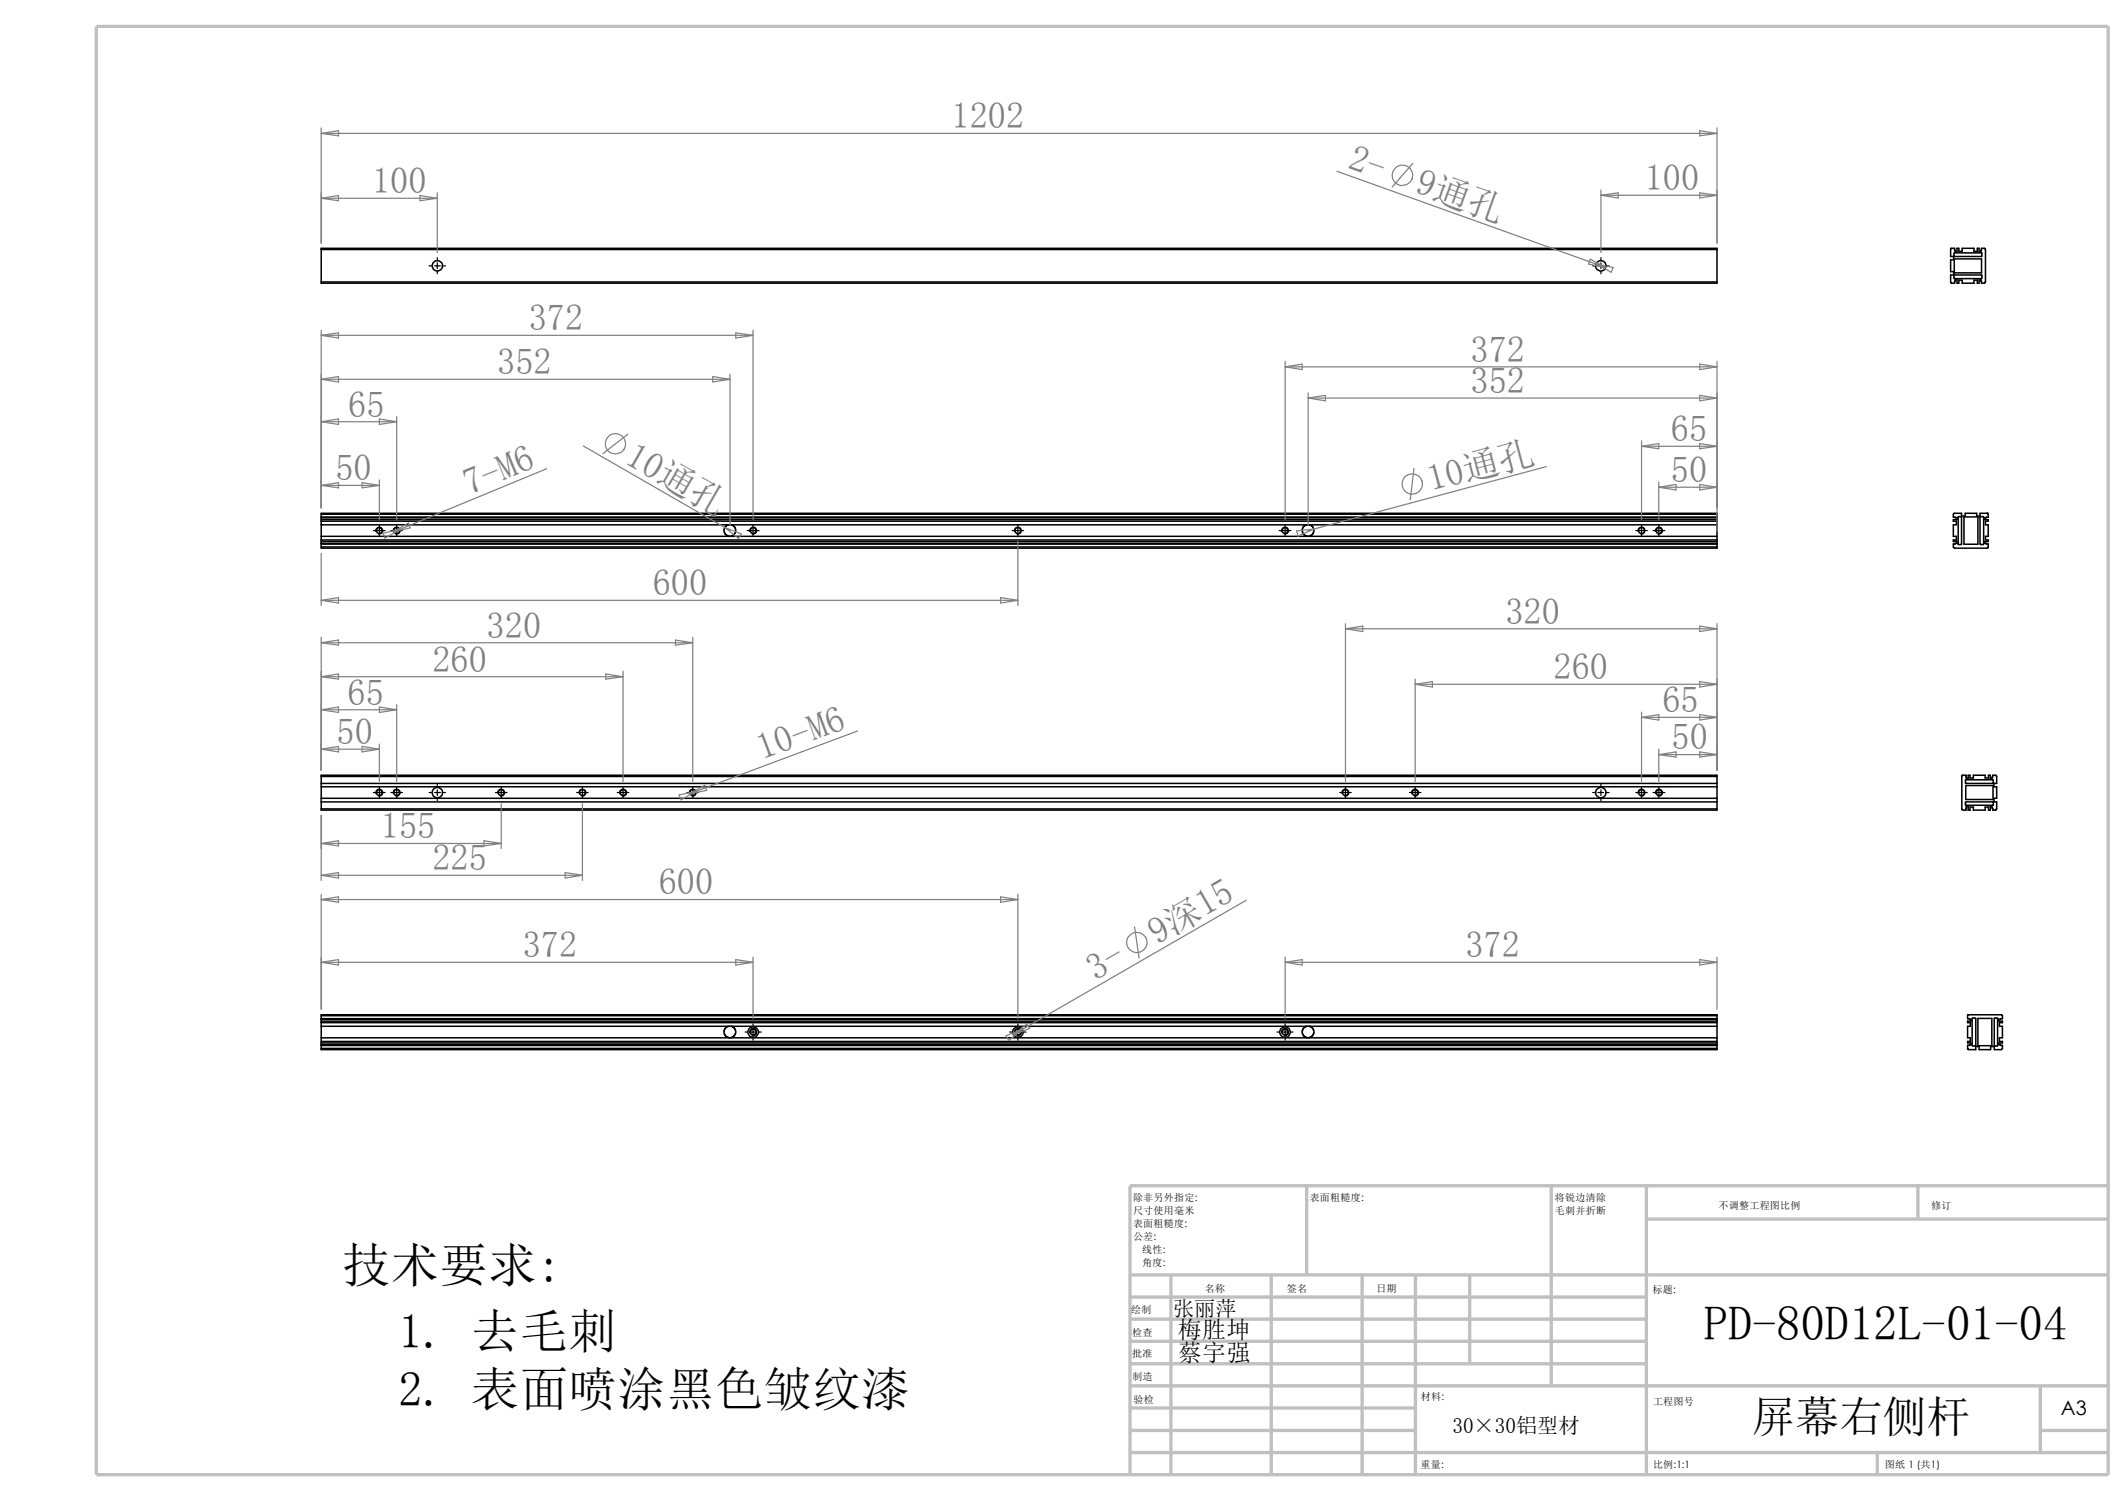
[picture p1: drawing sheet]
<svg xmlns="http://www.w3.org/2000/svg" width="297mm" height="210mm" viewBox="0 0 297 210" stroke-linecap="round" stroke-linejoin="round" font-family="sans-serif">
<g fill="none" stroke="#c0c0c0" stroke-width=".47">
<path d="M13.5 3.7h281v202.2h-281zM157.9 178h136.6M163.6 178v27.9M177.6 178v27.9M182.5 165.6v12.4M190.3 178v27.9M197.7 178v27.9M205.3 178v12.4M216.7 165.6v27.9M230 165.6v40.3M230 170.2h64.5M267.9 165.6v4.6"/>
<path d="M294.5 165.6h-136.6v40.3M157.9 199.7h39.8M157.9 196.6h39.8M157.9 193.5h136.6M157.9 190.4h72.1M157.9 187.3h72.1M157.9 184.2h72.1M157.9 181.1h72.1M285 199.7h9.5M285 193.5v9.3M157.9 202.8h136.6M262.3 202.8v3.1"/>
</g>
<g fill="none" stroke="#000" stroke-width=".21">
<path d="M44.9 34.8v-.1h195v.1M44.9 39.4v.1h195v-.1M44.9 34.8v4.6M44.9 34.8h195M44.9 39.4h195M239.9 34.8v4.6M272.5 34.7h.5l.1 .5h.3v-.5h.2v.4h.5v-.4h1.7v.4h.4v-.4h.3v.5h.2l.1-.5h.5l.1 .1-.1 4.7h-.5l-.1-.4h-.2v.4h-.3v-.4h-.4v.4h-1.7v-.4h-.5v.4h-.2v-.4h-.3l-.1 .4h-.5v-1.1h.4v-.5h-.4v-1.6h.4v-.5h-.4zM273 38.5v-.1h3.8l.1 .5h-3.9zM273 35.3h3.8l.1 .5h-3.9zM273 36.2h3.8v1.9h-3.8zM44.9 71.8v-.1h195v.1M44.9 76.4v.1h195v-.1"/>
<path d="M44.9 72.2v.1M44.9 75.9h.1M44.9 74.9h57.2M44.9 71.8h195M44.9 72.2h195M44.9 71.8v.4M44.9 72.3v3.6M44.9 75.9v.5M44.9 72.6h195M44.9 72.8h195M44.9 73.3h57M44.9 75.6h195"/>
<path d="M44.9 75.4h195M44.9 76.4h195M44.9 75.9h195M44.9 72.3h195M101.9 73.3l-.5 .1-.3 .6 .1 .3 .1 .3 .6 .2M101.9 73.3h.2M102.1 73.3l.4 .1 .3 .6-.1 .3-.1 .3-.5 .3M102.1 74.9h80.8M102.1 73.3h80.5M182.6 73.3l-.4 .1-.3 .6v.3l.2 .3 .5 .2M182.6 73.3h.3M182.9 73.3l.4 .2 .3 .5-.1 .3-.2 .3-.4 .3"/>
<path d="M182.9 74.9h57M182.9 73.3h57M239.9 71.8v.5M239.9 75.9v.5M239.9 72.3v3.6M273.1 72.2l.3 .1v.3h-.5v.2h.4v.5h-.4v1.6h.4v.5h-.4v.2h.5v.3h-.3M273.6 72.1l.4 .1v3.8h-.4zM274.4 72.2h1.9v3.8h-1.9zM276.6 72.1l.5 .1v3.8h-.5v-.1zM277.6 71.6l.1 .2v.4l-.4 .1v.3h.4v.2h-.3v.5h.3v1.6h-.3v.5h.3v.2h-.4v.3h.4v.6h-4.7l-.1-.1v-.5h.3M277.6 71.7h-1v.4h-.5v-.4h-1.6v.4h-.5v-.4h-1l-.1 .5h.3M44.9 108.4v-.2h195v.2"/>
<path d="M44.9 112.9v.2h195v-.2M44.9 108.4v4.5M44.9 108.4h195M44.9 109.4h195M44.9 109.9h195M44.9 111.5h195M44.9 112h195M44.9 112.9h195M239.9 108.4v4.5M274.6 112h3.8l.1 .4h-3.9zM274.6 108.9h3.8l.1 .4-.1 .1h-3.8zM274.6 109.7h3.8v1.9h-3.8z"/>
<path d="M274.7 108.5v.2h.3v-.5h.2v.4h.5v-.4h1.6v.4h.5v-.4h.2v.5h.3l.1-.5h.4l.1 .2v1h-.3v.5h.3v1.6h-.3v.5h.3v1l-.5 .1-.1-.5h-.3v.5h-.2v-.4h-.5v.4h-1.6v-.4h-.5v.4h-.2v-.5h-.3v.3M274.7 108.5v-.3l-.6 .1v4.7l.6 .1v-.2M274.7 112.9h.1M274.7 108.5h.1M44.9 141.8v-.1h195v.1M44.9 146.4v.2h195v-.2M44.9 142.2v.1M44.9 145.9v.1M44.9 141.8v.4M44.9 142.3v3.6M44.9 146v.4M44.9 141.8h195"/>
<path d="M44.9 142.2h195M44.9 142.6h195M44.9 142.8h195M44.9 143.3h57M44.9 144.9h57M44.9 145.6h195M44.9 145.4h195M44.9 146h195M44.9 146.4h195M44.9 142.3h195M44.9 145.9h195M101.9 143.3l-.5 .2-.3 .5 .1 .4 .1 .3 .6 .2"/>
<path d="M101.9 143.3h.2M101.9 144.9h.2M102.1 143.3l.5 .2 .2 .5v.2l-.2 .5-.5 .2M102.1 143.3h80.5M102.1 144.9h80.5M182.6 143.3l-.4 .2-.3 .5v.4l.2 .3 .5 .2M182.6 143.3h.3M182.6 144.9h.3M182.9 143.3l.4 .2 .3 .5v.2l-.3 .5-.4 .2M182.9 143.3h57M182.9 144.9h57M239.9 141.8v.5"/>
<path d="M239.9 145.9v.5M239.9 142.3v3.6M275.1 142.2l.2 .1v.3h-.4v.2h.4v.5h-.4v1.6h.4v.5h-.4v.2h.4v.3l-.2 .1M275.1 142.2h-.2v-.5h4.8v.1v.4l-.5 .1v.3h.5v.2h-.4v.5h.4v1.6h-.4v.5h.4v.2h-.5v.3l.5 .1v.5l-1.1 .1v-.5h-.5v.5h-1.6v-.5h-.5v.5h-1l-.1-.1v-.5h.2M275.5 142.2h.5v3.8h-.5zM276.3 142.2h2v3.8h-2zM278.6 142.2h.5v3.8h-.5z"/>
<circle cx="61.1" cy="37.1" r=".73"/>
<circle cx="223.6" cy="37.1" r=".73"/>
<circle cx="53" cy="74.1" r=".41"/>
<circle cx="55.4" cy="74.1" r=".42"/>
<circle cx="105.2" cy="74.1" r=".41"/>
<circle cx="142.2" cy="74.1" r=".42"/>
<circle cx="179.5" cy="74.1" r=".41"/>
<circle cx="229.3" cy="74.1" r=".42"/>
<circle cx="231.7" cy="74.1" r=".41"/>
<circle cx="53" cy="110.7" r=".4"/>
<circle cx="55.4" cy="110.7" r=".42"/>
<circle cx="61.1" cy="110.7" r=".73"/>
<circle cx="70" cy="110.7" r=".42"/>
<circle cx="81.4" cy="110.7" r=".4"/>
<circle cx="87.1" cy="110.7" r=".4"/>
<circle cx="96.8" cy="110.7" r=".4"/>
<circle cx="188" cy="110.6" r=".42"/>
<circle cx="197.7" cy="110.7" r=".4"/>
<circle cx="223.6" cy="110.7" r=".73"/>
<circle cx="229.3" cy="110.7" r=".42"/>
<circle cx="231.8" cy="110.7" r=".4"/>
<circle cx="105.2" cy="144.1" r=".73"/>
<circle cx="105.2" cy="144.1" r=".39"/>
<circle cx="142.2" cy="144.1" r=".4"/>
<circle cx="142.2" cy="144.1" r=".73"/>
<circle cx="179.5" cy="144.1" r=".73"/>
<circle cx="179.5" cy="144.1" r=".39"/>
</g>
<g fill="none" stroke="#000" stroke-width=".17">
<path d="M59.9 37.1h.4M60.7 37.1h.8M61.1 36v.3M61.1 36.7v.8M61.1 37.9v.3M61.9 37.1h.3M222.5 37.1h.3M223.2 37.1h.8M223.6 36v.3M223.6 36.7v.8M223.6 37.9v.3M224.5 37.1h.3"/>
<path d="M52.2 74.1h1.6M52.5 74.2a.5 .5 0 0 1 .4-.6 .5 .5 0 0 1 .6 .5 .5 .5 0 0 1-.6 .4M53 73.3v1.6M54.6 74.1h1.6M54.9 74.2a.49 .49 0 0 1 .5-.6 .49 .49 0 0 1 .5 .5 .49 .49 0 0 1-.6 .4M55.4 73.3v1.6M104.4 74.1h1.6M104.7 74.2a.5 .5 0 0 1 .5-.6 .5 .5 0 0 1 .5 .5 .5 .5 0 0 1-.6 .4M105.2 73.3v1.6M141.4 74.1h1.6M141.7 74.2a.49 .49 0 0 1 .5-.6 .49 .49 0 0 1 .5 .5 .49 .49 0 0 1-.6 .4M142.2 73.3v1.6"/>
<path d="M178.7 74.1h1.6M179 74.2a.5 .5 0 0 1 .4-.6 .5 .5 0 0 1 .6 .5 .5 .5 0 0 1-.6 .4M179.5 73.3v1.6M228.5 74.1h1.6M228.9 74.2a.49 .49 0 0 1 .4-.6 .49 .49 0 0 1 .5 .5 .49 .49 0 0 1-.6 .4M229.3 73.3v1.6M230.9 74.1h1.7M231.3 74.2a.5 .5 0 0 1 .4-.6 .5 .5 0 0 1 .5 .5 .5 .5 0 0 1-.6 .4M231.7 73.3v1.6M52.2 110.7h1.6M52.5 110.8a.48 .48 0 0 1 .4-.6 .48 .48 0 0 1 .5 .5 .48 .48 0 0 1-.5 .4M53 109.9v1.6"/>
<path d="M54.6 110.7h1.6M54.9 110.8a.47 .47 0 0 1 .5-.6 .47 .47 0 0 1 .5 .5 .47 .47 0 0 1-.6 .4M55.4 109.9v1.6M59.9 110.7h.4M60.7 110.7h.8M61.1 109.5v.4M61.1 110.3v.8M61.1 111.5v.3M61.9 110.7h.3M69.2 110.7h1.6M69.6 110.8a.47 .47 0 0 1 .4-.6 .47 .47 0 0 1 .5 .5 .47 .47 0 0 1-.6 .4M70 109.9v1.6"/>
<path d="M80.6 110.7h1.6M80.9 110.8a.47 .47 0 0 1 .4-.6 .47 .47 0 0 1 .5 .5 .47 .47 0 0 1-.6 .4M81.4 109.9v1.6M86.2 110.7h1.6M86.6 110.8a.48 .48 0 0 1 .4-.6 .48 .48 0 0 1 .5 .5 .48 .48 0 0 1-.6 .4M87 109.9v1.6M96 110.7h1.6M96.3 110.8a.48 .48 0 0 1 .4-.6 .48 .48 0 0 1 .6 .5 .48 .48 0 0 1-.7 .4M96.8 109.9v1.6M187.2 110.7h1.6M187.5 110.8a.47 .47 0 0 1 .4-.6 .47 .47 0 0 1 .5 .5 .47 .47 0 0 1-.6 .4M188 109.9v1.6"/>
<path d="M196.9 110.7h1.6M197.2 110.8a.47 .47 0 0 1 .4-.6 .47 .47 0 0 1 .6 .5 .47 .47 0 0 1-.6 .4M197.7 109.9v1.6M222.5 110.7h.3M223.2 110.7h.8M223.6 109.5v.4M223.6 110.3v.8M223.6 111.5v.3M224.5 110.7h.3M228.5 110.7h1.6M228.9 110.8a.47 .47 0 0 1 .4-.6 .47 .47 0 0 1 .5 .5 .47 .47 0 0 1-.6 .4M229.3 109.9v1.6"/>
<path d="M230.9 110.7h1.7M231.3 110.8a.48 .48 0 0 1 .4-.6 .48 .48 0 0 1 .5 .5 .48 .48 0 0 1-.6 .4M231.7 109.9v1.6M104.1 144.1h.3M104.7 144.2a.53 .53 0 0 1 .4-.6h.4v.2a.47 .47 0 0 1 .2 .6 .47 .47 0 0 1-.6 .2M104.8 144.1h.8M105.2 143v.3M105.2 143.7v.8M105.2 144.9v.3M106 144.1h.3M141.1 144.1h.3M141.7 144.2a.49 .49 0 0 1 .5-.6 .49 .49 0 0 1 .5 .5 .49 .49 0 0 1-.6 .5"/>
<path d="M141.8 144.1h.8M142.2 143v.3M142.2 143.7v.8M142.2 144.9v.3M143 144.1h.3M178.4 144.1h.3M179 144.2a.49 .49 0 0 1 .4-.6 .49 .49 0 0 1 .6 .5 .49 .49 0 0 1-.6 .5M179.1 144.1h.8M179.5 143v.3M179.5 143.7v.8M179.5 144.9v.3M180.3 144.1h.3"/>
</g>
<g fill="none" stroke="#808080" stroke-width=".17">
<path d="M44.9 17.9v16.1M44.9 18.6l2.4-.4v.8zM44.9 18.6h195M237.4 18.2l2.5 .4-2.5 .4zM239.9 17.9v16.1M44.9 27.7l2.4-.4v.7zM44.9 27.7h16.2M58.7 27.3l2.4 .4-2.4 .3zM61.1 26.9v8.4M186.8 23.9l36.2 13M197.4 22.8l-2.9 3.3M222.2 36.2l2.1 1.1-2.4-.4z"/>
<path d="M223 36.9l1.3 .4M223 36.9l2.3 .4-.2 .7zM223.6 27.3l2.5-.4v.7zM223.6 27.3h16.3M223.6 26.5v8.8M237.4 26.9l2.5 .4-2.5 .3zM44.9 46.1v24.8M44.9 46.8l2.4-.3v.7zM44.9 53l2.4-.4v.7zM44.9 58.9l2.4-.4v.8zM44.9 58.9h10.5M44.9 46.8h60.3"/>
<path d="M44.9 53h57.1M53 58.5l2.4 .4-2.4 .4zM55.4 58.2v14.4M99.6 52.6l2.4 .4-2.4 .3zM102 52.2v21.2M102.8 46.5l2.4 .3-2.4 .4zM105.2 46.1v26.5M179.5 50.5v22.1M179.5 51.2l2.4-.4v.8zM179.5 51.2h60.4M182.8 54.9v18.5M182.8 55.6h57.1"/>
<path d="M182.8 55.6l2.4-.4v.8zM237.4 50.8l2.5 .4-2.5 .4zM237.4 55.2l2.5 .4-2.5 .4zM239.9 50.5v23.7M44.9 77.3v7.2M44.9 67.8l2.4-.4v.7zM44.9 67.8h8.1M50.6 67.4l2.4 .4-2.4 .3zM53 67v5.6M53.5 74.5l2.4-.6-2.1 1.2zM54.9 74.3l2.2-1.3 .2 .7zM55.9 73.9l-1 .4"/>
<path d="M76.4 65.4l-20.5 8.5M81.5 62.3l19.8 11.4M87.7 60.6l-3.5 2.7M101.3 73.7l2.2 .8-.3 .7zM101.3 73.7l.7 .4M142.2 75.6v8.9M181.1 74.1l2.5-.2-2.3 .9zM183.6 73.9l-.8 .2M197.5 65.4l-.5 4.4M216 65.2l-32.4 8.7M229.3 62.3l2.4-.4v.8zM229.3 61.6v11"/>
<path d="M229.3 62.3h10.6M231.7 67.3v5.3M231.7 68h8.2M231.7 68l2.4-.4v.8zM237.4 61.9l2.5 .4-2.5 .4zM237.4 67.6l2.5 .4-2.5 .4zM44.9 89v18.5M44.9 83.8l2.4-.4v.8zM44.9 89.7l2.4-.3v.7zM44.9 94.5l2.4-.4v.7zM44.9 99.1l2.4-.4v.8zM44.9 83.8h97.3"/>
<path d="M44.9 99.1h10.5M44.9 94.5h42.1M44.9 89.7h51.9M53 98.7l2.4 .4-2.4 .4zM55.4 98.4v10.7M84.6 94.1l2.4 .4-2.4 .3zM87 93.7v15.4M94.4 89.4l2.4 .3-2.4 .4zM96.8 89v20.1M139.8 83.4l2.4 .4-2.4 .4zM188 87.1v22M188 87.8l2.4-.4v.8z"/>
<path d="M188 87.8h51.9M197.7 95.5l2.4-.3v.7zM197.7 95.5h42.2M197.7 94.8v14.3M229.3 99.4v9.7M237.4 87.4l2.5 .4-2.5 .4zM237.4 95.2l2.5 .3-2.5 .4zM237.4 99.8l2.5 .4-2.5 .3zM239.9 87.1v20.4M44.9 113.8v9.1M44.9 104.6l2.4-.4v.8zM44.9 117.8l2.4-.4v.7z"/>
<path d="M44.9 104.6h8.1M44.9 117.8h25.1M50.6 104.2l2.4 .4-2.4 .4zM53 103.9v5.2M67.6 117.4l2.4 .4-2.4 .3zM70 112.2v6.3M81.4 112.2v10.7M94.9 111l2.3-.5-2.1 1.2zM96.3 110.8l2.2-1.2 .2 .8zM97.2 110.5l-.9 .3M119.8 102.1l-22.6 8.4M229.3 100.2l2.4-.4v.7z"/>
<path d="M229.3 100.2h10.6M231.7 104.6v4.5M231.7 105.4l2.4-.4v.7zM231.7 105.4h8.2M237.4 105l2.5 .4-2.5 .3zM44.9 134.4l2.4-.4v.7zM44.9 134.4h60.3M44.9 124.9v16M44.9 122.2l2.4-.4v.8zM44.9 125.6l2.4-.4v.8zM44.9 125.6h97.3M44.9 122.2h36.5"/>
<path d="M79 121.8l2.4 .4-2.4 .4zM102.8 134l2.4 .4-2.4 .3zM105.2 133.6v8.6M139.8 125.2l2.4 .4-2.4 .4zM142.2 124.9v17.3M158.5 129.4l.6 4.4M174.1 125.7l-31.3 18M179.5 134.4h60.4M179.5 133.6v8.6M179.5 134.4l2.4-.4v.7zM237.4 134l2.5 .4-2.5 .3zM239.9 133.6v7.3"/>
<path d="M140.5 144.6l2.3-.9-1.9 1.6zM141.6 144.5l1.9-1.5 .3 .6zM142.8 143.7l-1.2 .8"/>
<circle cx="195.9" cy="24.5" r="1.44"/>
<circle cx="86" cy="62" r="1.43"/>
<circle cx="197.3" cy="67.6" r="1.44"/>
<circle cx="158.8" cy="131.6" r="1.43"/>
</g>
<g font-size="6.7">
<text x="47.8" y="178.9">技术要求:</text>
<text x="55.7" y="188.2">1. 去毛刺</text>
<text x="238" y="187.1">PD-80D12L-01-04</text>
<text x="55.7" y="196.3">2. 表面喷涂黑色皱纹漆</text>
</g>
<text font-size="6.1" x="244.7" y="199.9">屏幕右侧杆</text>
<g font-size="5.1" fill="#808080">
<text x="132.9" y="17.9">1202</text>
<text x="188.2" y="23.5" transform="rotate(20 188.2 23.5)">2-</text>
<text x="52" y="27">100</text>
<text x="197.5" y="26.8" transform="rotate(20 197.5 26.8)">9通孔</text>
<text x="229.8" y="26.5">100</text>
<text x="73.9" y="46.1">372</text>
<text x="69.5" y="52.2">352</text>
<text x="205.4" y="50.5">372</text>
<text x="48.6" y="58.2">65</text>
<text x="205.4" y="54.9">352</text>
<text x="87.1" y="64.6" transform="rotate(30 87.1 64.6)">10通孔</text>
<text x="233.4" y="61.6">65</text>
<text x="46.9" y="67.1">50</text>
<text x="65.6" y="69" transform="rotate(-22 65.6 69)">7-M6</text>
<text x="199.9" y="68.6" transform="rotate(-15 199.9 68.6)">10通孔</text>
<text x="233.4" y="67.3">50</text>
<text x="91.2" y="83.1">600</text>
<text x="68" y="89">320</text>
<text x="210.3" y="87.1">320</text>
<text x="60.4" y="93.8">260</text>
<text x="217" y="94.8">260</text>
<text x="48.6" y="98.4">65</text>
<text x="232.2" y="99.4">65</text>
<text x="47" y="103.9">50</text>
<text x="106.5" y="106.2" transform="rotate(-21 106.5 106.2)">10-M6</text>
<text x="233.5" y="104.6">50</text>
<text x="53.2" y="117.1">155</text>
<text x="60.4" y="121.5">225</text>
<text x="92" y="124.9">600</text>
<text x="161.6" y="132" transform="rotate(-30 161.6 132)">9深15</text>
<text x="73" y="133.6">372</text>
<text x="153" y="136.9" transform="rotate(-30 153 136.9)">3-</text>
<text x="204.7" y="133.6">372</text>
</g>
<g font-size="3.3">
<text x="164.5" y="186.8">梅胜坤</text>
<text x="164.5" y="190">蔡宇强</text>
</g>
<g font-size="3">
<text x="163.9" y="183.8">张丽萍</text>
<text x="202.9" y="200.1">30×30铝型材</text>
</g>
<text font-size="2.8" x="287.9" y="197.6">A3</text>
<g font-size="1.4">
<text x="158.3" y="167.7">除非另外指定:</text>
<text x="183" y="167.7">表面粗糙度:</text>
<text x="217.2" y="167.6">将锐边清除</text>
<text x="158.3" y="169.5">尺寸使用毫米</text>
<text x="158.3" y="171.4">表面粗糙度:</text>
<text x="158.3" y="173.2">公差:</text>
<text x="217.2" y="169.5">毛刺并折断</text>
<text x="240.1" y="168.7">不调整工程图比例</text>
<text x="269.8" y="168.9">修订</text>
<text x="159.6" y="176.8">角度:</text>
<text x="159.6" y="175">线性:</text>
<text x="158" y="183.4">绘制</text>
<text x="168.3" y="180.4">名称</text>
<text x="179.8" y="180.4">签名</text>
<text x="192.3" y="180.4">日期</text>
<text x="230.8" y="180.6">标题:</text>
<text x="158.2" y="189.5">批准</text>
<text x="158.2" y="186.5">检查</text>
<text x="158.2" y="192.7">制造</text>
<text x="158.4" y="195.9">验检</text>
<text x="198.5" y="195.4">材料:</text>
<text x="230.9" y="196.2">工程图号</text>
<text x="198.5" y="204.9">重量:</text>
<text x="230.9" y="204.9">比例:1:1</text>
<text x="263.3" y="204.9">图纸 1 (共1)</text>
</g>
</svg>
